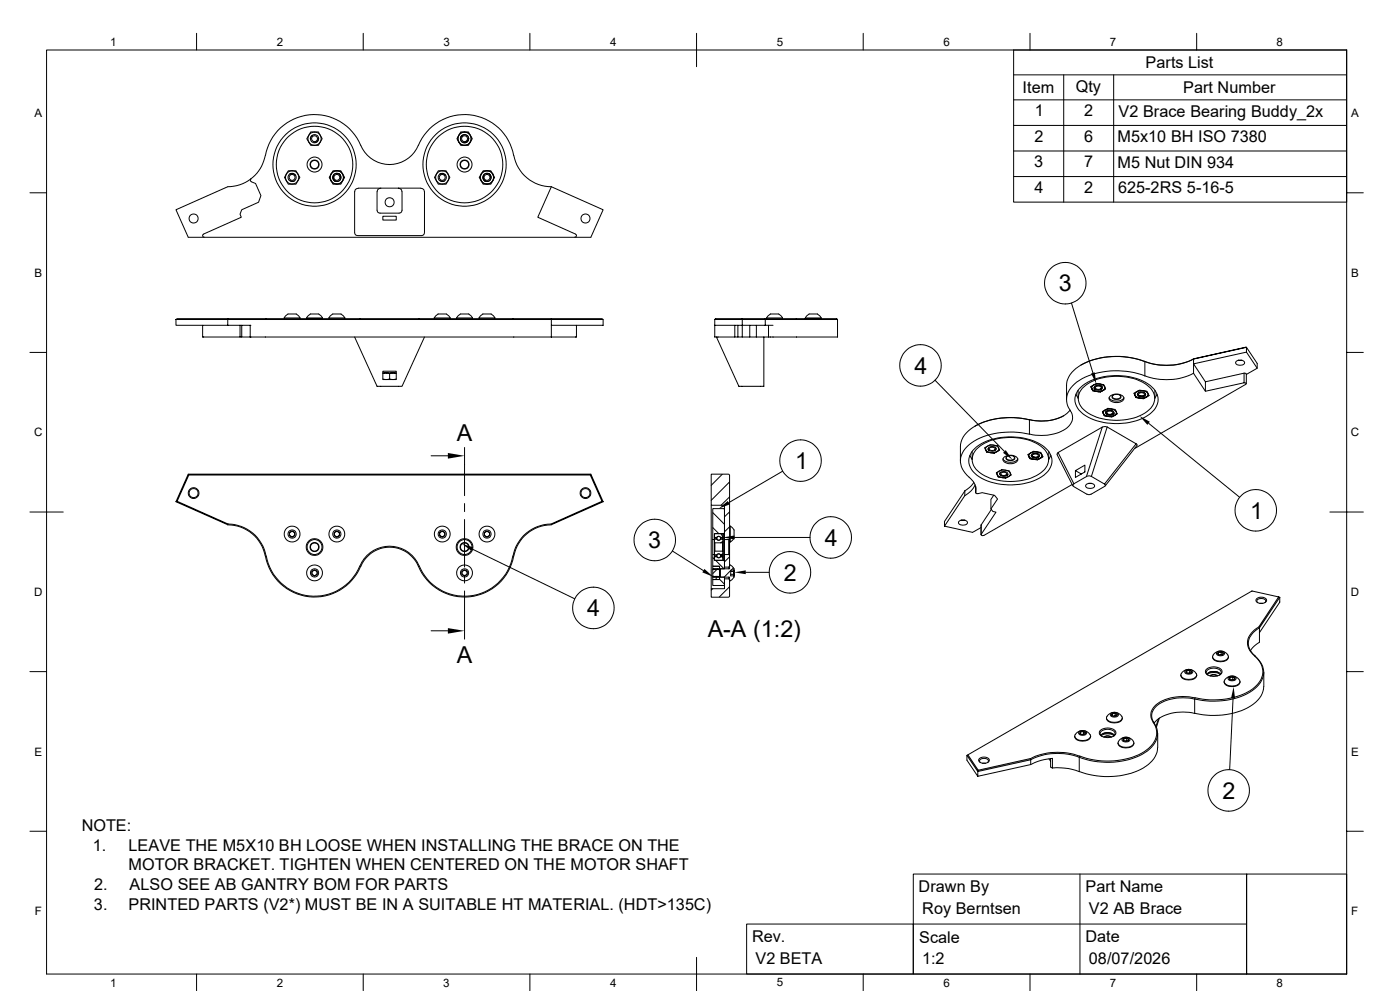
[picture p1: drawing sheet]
<svg xmlns="http://www.w3.org/2000/svg" width="420mm" height="297mm" viewBox="0 0 420 297" stroke-linecap="round" stroke-linejoin="round" font-family="sans-serif">
<g fill="none" stroke="#000" stroke-width=".3">
<path d="M14 15h390v276.9h-390zM59 10v5M109 10v5M159 10v5M209 10v10M259 10v5M309 10v5M359 10v5M404 15h-99.9v45.6h99.9M93.2 39.5h2.3l1.1 2.1-1.1 2h-2.3l-1.2-2zM138.2 39.5h2.3l1.2 2.1-1.2 2h-2.3l-1.1-2zM304.1 22.4h99.9"/>
<path d="M304.1 29.9h99.9M304.1 37.6h99.9M319.1 22.4v38.2M334.1 22.4v38.2M9 57.8h5M75.3 53.6l-.2 .3 .2 .5 1.4 .6 1.6 3.6-.7 2-5.1 2.3-.5 1.3 .4 .9-11.3 5M79.6 46.6a11.5 11.5 0 0 1-11.3 9.4l-15.5 6.9 3.7 8.2h120.7l3.7-8.2-15.5-6.9M85.9 52.2l-.3 1 .3 1M85.9 52.2a2.01 2.01 0 0 1 3.5 0M86.5 51.2h2.3l1.2 2-1.2 2h-2.3l-1.2-2zM87 52.1a1.22 1.22 0 0 0-.4 1.7 1.22 1.22 0 0 0 1.6 .4M87 52.1h.9l.7 .6"/>
<path d="M87 52.1a1.23 1.23 0 0 1 1.7 .4 1.23 1.23 0 0 1-.4 1.7M87.1 54.1l.4 .3 .8-.1M89.4 52.2a2 2 0 0 1-.8 2.7 2 2 0 0 1-2.7-.8M92.6 42.5a1.98 1.98 0 0 0 3.4 .3 1.98 1.98 0 0 0-1.3-3.1 1.98 1.98 0 0 0-2.2 2.5l.1 .4M93.8 40.6l-.5 .3-.2 .7M95.6 41.6l-.5 .8-.8 .2M99.3 52.2a2.01 2.01 0 0 1 3.5 0M99.3 52.2l-.2 1 .2 1M99.9 51.2h2.3l1.2 2-1.2 2h-2.3l-1.1-2zM100.2 52.6l-.3 .8 .6 .9M101.7 52.1l.4 .4 .1 .7M102.8 52.2a2 2 0 0 1-.7 2.7 2 2 0 0 1-2.8-.8"/>
<path d="M106.4 57.4v12.3M106.4 57.4l.3-.7 .8-.3h18.7l.8 .3 .3 .7M108.2 43.5a9.4 9.4 0 0 0 8.7 5.8 9.4 9.4 0 0 0 8.6-5.8M108.2 43.6a15 15 0 0 0-15.4-9.2 15 15 0 0 0-13.2 12.2M114.2 56.4l-.7 .3-.3 .7M119.5 56.4l.8 .3 .3 .7v5.6l-.2 .6-.7 .3h-5.7l-.6-.3-.3-.6v-5.6M125.5 43.6a15.1 15.1 0 0 1 16-9.1 15.1 15.1 0 0 1 12.9 13.1 11.4 11.4 0 0 0 11 8.4M127.3 57.4v12.3M130.9 52.2l-.2 1 .2 1M130.9 52.2a2.01 2.01 0 0 1 3.5 0M131.5 51.2h2.3l1.2 2-1.2 2h-2.3l-1.2-2zM132 52.1h1l.6 .6"/>
<path d="M132.1 54.1l.5 .3 .7-.1M134.4 52.2a2 2 0 0 1-.7 2.7 2 2 0 0 1-2.8-.8M137.6 42.5a1.98 1.98 0 0 0 3.4 .3 1.98 1.98 0 0 0-1.3-3.1 1.98 1.98 0 0 0-2.2 2.5l.1 .4M138.1 41.6a1.23 1.23 0 0 1 1.3-1.3 1.23 1.23 0 0 1 1.2 1.3M138.1 41.6a1.23 1.23 0 0 0 1.3 1.2 1.23 1.23 0 0 0 1.2-1.2M138.9 40.6l-.6 .4-.2 .6M140.6 41.6l-.6 .9-.7 .1M144.4 52.2a2.01 2.01 0 0 1 3.4 0M144.4 52.2l-.3 1 .3 1M144.9 51.2h2.3l1.2 2-1.2 2h-2.3l-1.1-2zM145.2 52.6l-.2 1 .5 .6M145.5 54.2v.1"/>
<path d="M146.7 52.1a1.22 1.22 0 0 0-1.7 .5 1.22 1.22 0 0 0 .5 1.6M146.7 52.1a1.22 1.22 0 0 1 .4 1.7 1.22 1.22 0 0 1-1.6 .4M146.7 52.1l.5 .6v.5M147.8 52.2a2 2 0 0 1-.7 2.7 2 2 0 0 1-2.7-.8M165.4 56l-4.1 9.1 11.3 5M304.1 45.3h99.9M304.1 52.9h99.9M404 57.8h5M61.1 70.2a.46 .46 0 0 0-.3 .5 .46 .46 0 0 0 .5 .4M106.4 69.7l.2 .7 .7 .2M107.3 70.6h19.1M114.9 64.8h4v1.2h-4z"/>
<path d="M127.3 69.7l-.2 .7-.7 .2M172.6 70.2a.46 .46 0 0 1 .3 .5 .46 .46 0 0 1-.4 .4M52.8 95.8v1.7h15.5M52.8 95.8h15.5M60.8 97.5v3.5h14.3M68.3 95.8h97.1v5.2M68.3 97.5h7M68.3 95.8v1.7M68.4 95.5h-15.3l-.3 .3M72 97.5v3.5M72.5 97.5v3.5M75.1 97.5v3.5"/>
<path d="M85.3 95.3h4.7M85.3 95.3a2.12 2.12 0 0 1 2.7-1.2 1.58 1.58 0 0 1 2 1.2M85.3 95.3v.2M90 95.3v.2M92 95.3h4.7M92 95.3v.2M93.1 94.1h.9a2.12 2.12 0 0 1 2.7 1.2M93.1 94.1l-1.1 1.2M96.7 95.3v.2M98.7 95.3a1.84 1.84 0 0 1 2.3-1.2 1.84 1.84 0 0 1 2.4 1.2M98.7 95.3h4.8v.2M98.7 95.3v.2"/>
<path d="M130.3 95.3h4.7M130.3 95.3v.2M131.4 94.1h.8a2.41 2.41 0 0 1 2.6 .8l.2 .4M131.4 94.1l-1.1 1.2M135 95.3v.2M137 95.3a2.12 2.12 0 0 1 2.7-1.2 1.58 1.58 0 0 1 2 1.2M137 95.3h4.7M137 95.3v.2M141.7 95.3v.2M143.7 95.3h4.8M143.7 95.3v.2M144.8 94.1h.9a2.12 2.12 0 0 1 2.8 1.2"/>
<path d="M144.9 94.1l-1.2 1.2M148.5 95.3v.2M165.3 95.5h15.3l.3 .3h-15.5zM165.3 95.5h-96.9l-.1 .3M172.9 97.5v3.5h-7.5M180.9 95.8v1.7h-15.5M214.4 95.8v5.2h36.8v-5.2l-.2-.3h-21.7l.3 .3M214.4 97.5h15.2M220.4 97.5v3.5M221.4 97.5v3.5M222.5 95.5h-7.8l-.3 .3M224.9 97.5v3.5"/>
<path d="M226.9 97.5v3.5M229.3 95.5l-14.9 .3M229.6 95.8h21.6M229.6 97.5h2.3M229.6 95.8h-6.9v5.2M229.6 95.8v1.7M230 95.3h4.7M230 95.3v.2M230.5 97.5v3.5M231.1 94.1h.9a2.12 2.12 0 0 1 2.7 1.2M231.1 94.1l-1.1 1.2M234.7 95.3v.2"/>
<path d="M241.6 95.3h4.7M241.6 95.3v.2M245.2 94.1l1.1 1.2M245.2 94.1h-.9a2.12 2.12 0 0 0-2.7 1.2M246.3 95.3v.2M321.4 90.8l6.5 21M9 105.6h5M75.1 101h90.3M106.4 101l6.7 14.8h7.5l6.7-14.8M114.9 111.3h4v2.4h-4zM114.9 113.6l.6 .1 1.4-.1M114.9 111.9l.7-.1 1.3 .1"/>
<path d="M114.9 111.8h4M116.8 113.6l.7 .1 1.4-.1M116.8 111.9l.8-.1 1.3 .1M116.9 111.9v1.7M214.9 101l6.8 14.8h7.5v-14.8M280.5 114l20.8 21.3M322.8 118.2l.7 1.1M323.4 117v2.4M323.7 116.6a15.8 15.8 0 0 1 12.9-4 13.1 13.1 0 0 1 10 4.6 4.8 4.8 0 0 1-1.5 6.8 18.7 18.7 0 0 1-20.3 0 4.8 4.8 0 0 1-1.1-7.4zM324.7 116.4a15.3 15.3 0 0 1 13.4-3.4 10.8 10.8 0 0 1 7.9 4.6 4.8 4.8 0 0 1-2.6 6.2 17.4 17.4 0 0 1-17.6-.4 4.5 4.5 0 0 1-1.1-7zM327.3 115.9l.5 1.1M327.8 117l1.1 .3"/>
<path d="M327.8 117l-.6-1.1 1.7-1 2.2 .4 .6 1.2-1.6 1M327.8 117.1l2.3 .4v-.2M328.2 116.2l.4 .5M328.4 115.9a1.49 1.49 0 0 1 2.3 .3 1.41 1.41 0 0 1-2.4 0zM328.4 115.9l-.1 .5 .3 .3M328.6 116a.98 .98 0 0 1 1.7 .4 .98 .98 0 0 1-1.7-.4zM328.7 116.5l.1 .1M328.9 117.3h1.2M330.3 116.5l-.2 .1M330.3 115.7l.3 .5-.3 .3M330.9 117l-.8 .3M330.9 117a.96 .96 0 0 0 .5-1.2 .96 .96 0 0 0-1.1-.6 2.05 2.05 0 0 0-2.8 1.1l.3 .5 1.2 .5"/>
<path d="M330.9 117l-.9 .3h-1M331.6 116.5l-.7 .5M332.7 119.2a2.82 2.82 0 0 0 4.4 0M333.1 118.6a3.1 3.1 0 0 1 4 .5 1.58 1.58 0 0 1-1.9 1.6 2.19 2.19 0 0 1-2.5-1.3zM333.8 118.6a1.73 1.73 0 0 1 2.5 .4 1.59 1.59 0 0 1-2.7 0zM334 118.4a.66 .66 0 0 0-.2 .9 .66 .66 0 0 0 .8 .2 .95 .95 0 0 0 1.1 0 .95 .95 0 0 0 .3-1l-.1-.1M340.2 117.9l.6 1.1M340.8 119l1.1 .3M340.8 119v.2l-.6-1.3 1.6-1 2.3 .4 .6 1.3-1.7 .9v-.2M340.8 119.2l2.2 .3M341.4 117.8a1.38 1.38 0 0 1 2.2 .6 1.34 1.34 0 0 1-1.3 .5 1.34 1.34 0 0 1-1.1-.9zM341.4 118.2l.3 .4 1 .2"/>
<path d="M341.6 118.5l.2 .1M341.7 117.9a.98 .98 0 0 1 1.6 .5 .98 .98 0 0 1-1.7-.4zM341.9 119.3h1.1M342.7 118.8h.1M342.8 118.8v.1M343.2 118.5l-.1 .1M343.3 108.3l.2 .1M343.5 108.4a23.4 23.4 0 0 0-20 1.5 7 7 0 0 0-3.5 5.6v4.3M343.5 108.4a18.5 18.5 0 0 0 14.5-.8l.1 4.3M343.5 112.6a23.1 23.1 0 0 0-20.5 1.9 6.2 6.2 0 0 0-2.7 7.3l.4 .6a4 4 0 0 1-1.7 6.5 14.4 14.4 0 0 1-10.1 1.2M343.5 108.4v4.2M343.7 118.2l-.3 .4-.5 .1-1.2-.1"/>
<path d="M343.8 119a.96 .96 0 0 0 .6-1.2 .96 .96 0 0 0-1.1-.6 2.05 2.05 0 0 0-2.9 1.1l.4 .5 1.1 .5M343.8 119l-.9 .3h-1M343.8 119l-.8 .3M344.6 118.4l-.8 .6M346.5 117v2.4M347.1 118.2l-.7 1.1M358 111.9a18.5 18.5 0 0 1-14.5 .7M358.1 111.9l3.5 5.4 11.6-2.6M358.1 107.5a19.7 19.7 0 0 1-16.8 .2 23.4 23.4 0 0 0-17 1.7M370.8 108.3a1.73 1.73 0 0 1 2.6 .4 1.59 1.59 0 0 1-2.7 0zM371.4 107.9h1.2M371.6 107.9h.9"/>
<path d="M373.2 114.7l.5 .1v.3M373.2 111.8l-11.6 2.6M373.2 111.8l.6 .3 .1 2.9M373.2 111.8v2.9M373.7 115.2l-33.3 19.2M373.9 105.5v-1.4l-15.8 3.5 15.8-3.5 3.2 4.8v1.5l-3.2 1.8M377.1 110.4l-3.2-4.9-15.8 3.6 3.5 5.3v2.9M404 105.6h5M129.3 136.6h5.1M139.4 134.1v14.4M291.6 135.3v2.4l-.6-1.2M291.8 135a15.8 15.8 0 0 1 13-4 13.1 13.1 0 0 1 10 4.6 4.8 4.8 0 0 1-1.6 6.8 18.7 18.7 0 0 1-20.2 0 4.8 4.8 0 0 1-1.2-7.4z"/>
<path d="M292.8 134.7a15.3 15.3 0 0 1 13.4-3.3 10.8 10.8 0 0 1 8 4.5 4.8 4.8 0 0 1-2.6 6.3 17.4 17.4 0 0 1-17.6-.5 4.5 4.5 0 0 1-1.2-7zM295.4 134.2l.3 .6M295.7 134.8l.3 .5M295.7 134.8a1.67 1.67 0 0 1 2.5-1.4 1.14 1.14 0 0 1 1.1 .4 1.14 1.14 0 0 1 .2 1.2l-.5 .3M295.7 134.8l.5 .5 .9 .3M296 135.3v.2l-.6-1.3 1.7-.9 2.2 .3 .6 1.3-1.7 .9M296 135.5l2.2 .3v-.1M296 135.3l1.1 .4M296.4 134.5l.4 .5M296.6 134.2a1.38 1.38 0 0 1 2.2 .5 1.34 1.34 0 0 1-1.3 .6 1.34 1.34 0 0 1-1-.9zM296.6 134.2l-.1 .5 .3 .3M296.9 134.9h.1"/>
<path d="M296.9 134.2a.98 .98 0 0 1 1.6 .5 .98 .98 0 0 1-1.7-.3zM297.1 135.7h1.1M298.4 134.9h.1M298.5 134l.3 .5-.4 .4M298.5 134.8l-.2 .1M299 135.3l-.8 .3h-1.1M299 135.4l-.8 .3M299.8 134.8l-.8 .6M300.9 137.5a2.82 2.82 0 0 0 4.4 0M301.3 136.9a3.1 3.1 0 0 1 4 .6 1.58 1.58 0 0 1-1.9 1.5 2.19 2.19 0 0 1-2.5-1.3zM301.9 136.9a1.73 1.73 0 0 1 2.6 .4 1.59 1.59 0 0 1-2.7 0zM302.2 136.7a.66 .66 0 0 0-.2 .9 .66 .66 0 0 0 .8 .3 .95 .95 0 0 0 1-.1 .95 .95 0 0 0 .4-.9l-.2-.2"/>
<path d="M308.4 136.2l.3 .7M308.7 136.9a1.67 1.67 0 0 1 2.4-1.4 1.14 1.14 0 0 1 1.2 .3 1.14 1.14 0 0 1 .1 1.2 2.76 2.76 0 0 1-2.3 .7M308.7 136.9l.5 .5 .9 .3M308.7 136.9l.3 .4M308.7 125.8h.1M308.7 125.8a23.4 23.4 0 0 0-16.2 1.9M308.8 125.8v4.3M308.8 125.8a22.7 22.7 0 0 0-17.6 2.8 6.7 6.7 0 0 0-3.1 5.2v4.3M308.8 130.1a22.2 22.2 0 0 0-18.1 3.2 5.9 5.9 0 0 0 0 9.7 4.6 4.6 0 0 1 2 4.7M309 137.3v.2l-.6-1.3 1.6-.9 2.3 .3 .5 1.3-1.6 .8M309 137.5l2.2 .3M309 137.3l1.1 .4"/>
<path d="M309.5 136.6l.5 .4 .9 .1M309.5 136.2a1.49 1.49 0 0 1 2.3 .4 1.41 1.41 0 0 1-2.4 0zM309.8 136.8l.2 .1M309.9 136.3a.98 .98 0 0 1 1.5 .4 .98 .98 0 0 1-1.6-.3zM310.1 137.7h1.1M310.9 137.1v.1M311.4 136.8l-.1 .1M311.9 136.5l-.8 .6-1.2-.2M312.8 136.8l-1.6 .9M314.6 135.3v2.4M315.3 136.5l-.7 1.2M317.1 136.3l4.8 9.3"/>
<path d="M317.5 135.6l-.3 .7M319.2 124.6a14.7 14.7 0 0 1-10.4 1.2M321 122.9a12.1 12.1 0 0 1-10.4 3.2l-1.7-.3M330.7 128l.7-.2 .7 .2M330.8 123.3l.2 .7M331 124l.3 .5M331 124l.6 .5 .8 .3M331 124a1.67 1.67 0 0 1 2.5-1.4 1.14 1.14 0 0 1 1.1 .4 1.14 1.14 0 0 1 .2 1.2l-.5 .3M331.3 124.5l1.1 .3M331.3 124.5v.1l-.6-1.2 1.7-1 2.2 .3 .6 1.3-1.7 1M331.3 124.6l2.2 .2M331.7 123.6l.3 .5 .7 .2 1-.1 .4-.3"/>
<path d="M331.9 123.3a1.38 1.38 0 0 1 2.2 .6 1.47 1.47 0 0 1-2.4-.2zM332.1 123.5a.98 .98 0 0 1 1.7 .4 .98 .98 0 0 1-1.7-.4zM332.1 123.1l-.4 .4M332.1 124l.2 .1M332.4 124.8h1.1M333.7 124l-.1 .1M334.1 123.9l-.8 .3M334.3 124.5l-.8 .3M334.3 124.5l-.8 .3h-1.1M335.1 123.9l-.8 .6M340.8 133l-8.7-5-4.7 14.8 3.9 2.3M340.8 133l-9.5 12.1"/>
<path d="M340.8 133l.3 .3-.1 .3-9.4 12M344.6 126.9l27.3 22.1M9 153.5h10M52.8 150.4l15.5 6.9 .1-.2M56.5 142.1l-3.7 8.3 .3-.2 15.3 6.9M56.5 142.1h120.7l-.1 .3h-120.5zM56.6 142.4l-3.5 7.8M68.3 157.3a11.5 11.5 0 0 1 11.3 9.4M68.4 157.1a11.6 11.6 0 0 1 11.4 9.5M100.4 159.6l.6-.4 .7 .4 .1 .9-.8 .5-.7-.5zM131.9 159.6v.9l.8 .5 .7-.5v-.9M132 159.6a.84 .84 0 0 0 .7 1.3 .84 .84 0 0 0 .7-1.3"/>
<path d="M132.7 159.2l.7 .4M132.7 159.2l-.8 .4M132.7 159.2l-.7 .4M139.4 150.9v2.4M139.4 155.7v14.3M146.8 159.6a.84 .84 0 0 0-1.4 .1 .84 .84 0 0 0 .7 1.2M146.8 159.6v.9M146.9 159.6l-.8-.4-.8 .4v.9l.8 .5M146.9 159.6v.9M165.4 157.1a11.6 11.6 0 0 0-11.5 9.5M165.4 157.3a11.8 11.8 0 0 0-11.6 10.6 15 15 0 0 1-13.9 11 15 15 0 0 1-14.8-10 9.5 9.5 0 0 0-9.3-4.8 9.5 9.5 0 0 0-8.1 6.7 15 15 0 0 1-15.5 8 15 15 0 0 1-12.6-12.1M177.2 142.1l3.7 8.3-.3-.2-3.5-7.8"/>
<path d="M180.6 150.2l-15.3 6.9 .1 .2 15.5-6.9M213.4 142.1h5.2l.3 .3v19.1l-.3 .2h-1.3v-10.3h-3.9zM213.4 151.4v25M213.9 158.2l1.7 1.7M213.9 153.7l3.4 3.4M216.3 159.9l.6 1.1M216.7 142.2l-3.3 3.3M217.1 159.9l.2-.2v-7.3h-3.5v9.3h.5v-1.8h2.8v8M217.1 152.4l.2 .3M218.9 157.7h.2M218.9 144.4l-5.5 5.5M218.9 148.9l-2.6 2.5"/>
<path d="M218.9 153.4l-1.6 1.5M218.9 157.9l-1.6 1.5M219 157.7a2.12 2.12 0 0 1 1.2 2.7 1.58 1.58 0 0 1-1.2 2M219.1 157.7v4.7M234.8 141.2l-16.2 9.5M287.7 156.3a1.73 1.73 0 0 1 2.5 .3 1.59 1.59 0 0 1-2.7 0zM288.3 155.9h1.2M288.4 155.9h.9M289.4 147.2l-6.1 9.1v1.4M289.4 147.2v1.3M289.4 148.5l-6.1 9.2 8.5 1.9 2.5-1.5M289.5 147.1l-.1 .1"/>
<path d="M292.1 144.6l-1.1 1.3-1.6 1.2M292.5 145.3a6.7 6.7 0 0 1-3.1 3.2M292.7 145.8v1.9M292.7 147.7l.2 .2h.5M293.4 148l1.2-.3 3.8 .8 .9 1.1-2 2.9 .6 .8 .9 .2-4.5 6.6v-2.8M294.3 157.4v2.9M294.4 157.3l-.1 .1M297.4 152.7l-3.1 4.6M298.1 148.4l-.8 1.3v2.8M298.9 141.6l.6 1.2M299.5 142.8l-.6-1.1 1.6-.9 2.3 .3 .6 1.3-1.7 .9M299.5 143l2.2 .2"/>
<path d="M299.5 142.8l1.1 .3M299.9 141.9l.3 .5 .7 .3 .9-.1 .5-.4M300.2 141.5a1.28 1.28 0 0 1 2.1 .7 1.47 1.47 0 0 1-2.4-.2zM300.3 141.9a.98 .98 0 0 1 1.7 .3 .98 .98 0 0 1-1.7-.3zM300.3 141.5l-.4 .3M300.3 142.3l.1 .1M300.6 143.1l1.1 .1M301.9 142.3l-.1 .1M302.3 142.2l-.8 .3M302.5 142.8a.96 .96 0 0 0 .6-1.1 .96 .96 0 0 0-1.1-.7 2.05 2.05 0 0 0-2.9 1.1l.4 .6 1.1 .4M302.5 142.8l-.9 .3h-1M302.5 142.8l-.8 .4"/>
<path d="M303.3 142.3l-.8 .5M321.6 145.2l-26.5 15.3M322.1 145.8l4 2.3M322.2 144.9l-.3 .5 .2 .4M322.6 141.1v2l2.9-1.7v-2l-2.9 1.7 1.8 1M325.8 145.2a1.73 1.73 0 0 1 2.6 .4 1.59 1.59 0 0 1-2.7 0zM325.9 142.8l.7-.2 .8 .2M325.9 142.8l4.8-14.8-13.3 7.6 4.8 9.4M325.9 142.8l-3.7 2.2M326.1 148.1l.4 .2 .8-.2M326.6 144.8h.8M331.3 145.1l.3 .3-.3 .4"/>
<path d="M331.3 145.8l-4 2.3M398.9 153.5h10.1M79.9 166.6a14.7 14.7 0 0 0 12.9 12 14.7 14.7 0 0 0 15.2-9M93.6 171.3l.9-.4 .6 .4v.8l-.9 .4-.6-.4zM108 169.6a9.6 9.6 0 0 1 8.9-5.9 9.6 9.6 0 0 1 8.8 5.9M138.6 171.3l.7-.4 .4 .1 .4 .3v.8l-.8 .5-.7-.5zM139.4 172.4v2.4M139.4 177.1v14.5M141.6 164.5l30.8 15M146.8 160.5l-.7 .4M146.9 160.5l-.8 .5M153.8 166.6a14.7 14.7 0 0 1-12.9 12 14.7 14.7 0 0 1-15.1-9"/>
<path d="M201.7 165.1l9.3 5.9M213.4 176.4h3.9v-2.9h1.3l.3 .2v5l-.3 .3h-5.2zM213.8 176.4l-.4 .5M213.8 170.5v.3M213.8 172.6v.4M213.8 161.7v4.5M213.8 170.8l.4-.3h4.7v-1.2h.1l1.2 1.2v.4h-1v1.7h1v.3l-1.1 1.2h-.2v-1.1h-4.7l-.4-.4zM213.8 169.7h2.1v.8l-.3 .2-.3-.2-.2 .2-.2-.2-.2 .2-.2-.2-.2 .2-.5-.2zM213.8 166.2h.5v1.7h2.8l.2 .3v2.3h-1.2v2.5h1.2v2.5h-3.5v-1.8h2.1v-4h-2.1zM213.9 167.1l.4 .5M214 172.8v.1M214 170.6h.1"/>
<path d="M214.1 170.5v.1M214.1 172.7l.2 .3 .2-.3 .2 .3 .2-.3 .2 .3 .2-.3 .3 .3v-.2l.3 .2v.7h-2.1v-.7zM214.1 170.5h.1M214.3 160.1l2.4-.2 .1 1.2h-.6a.62 .62 0 0 0-.6-.4 .62 .62 0 0 0-.5 .4h-.8zM214.3 166.8h.8a.62 .62 0 0 0 .5 .4 .62 .62 0 0 0 .6-.4h.6l-.1 1.1h-2.2zM214.3 162.6v2.7M214.4 161.1h.6v.4h-.6zM214.4 166.3h.6v.5h-.6zM214.5 162.7v2.5M214.7 167.9l2.5 2.5M215 166.4h.1M215.1 161.6a.62 .62 0 0 0 .5 .3 .62 .62 0 0 0 .6-.3"/>
<path d="M215.1 161.5h-.8l.2 1.2h2.2M215.1 172.9l-.4 .8M215.3 170.4l-1.4 1.5M215.9 173.6l1.4 1.5M216.2 161.5h.6l-.1 1.2M216.2 161.5h.1M216.2 161.1h.6v.4h-.6zM216.2 166.3h.6v.5h-.6zM216.2 166.4h.1M216.2 166.3l.6 .3M216.6 166.8l.3 .5M216.7 162.7v2.5"/>
<path d="M216.8 166.3v.5M216.8 161.1v.4M216.8 165.3l-2.3-.1-.2 1.1h.8M216.8 165.3v1h-.6a.62 .62 0 0 0-.6-.3 .62 .62 0 0 0-.5 .3M216.8 162.6v2.7M216.9 162.3l-.7 .4M216.9 165.9l-.7 .4M217.3 166.2h1.3l.3 .3v3.2l-.3 .3h-1.3zM217.3 161.7v4.5M218.6 170v.5M218.6 173v.5M218.6 161.7v4.5"/>
<path d="M218.9 162.4h.2M218.9 161.5v5M218.9 166.9l-1.6 1.5M218.9 175.9l-3.1 3M219.2 171l-1.9 1.9M219.2 172.1h1M219.2 171.3h1M220 170.2l-.6 .6M220.2 171.3v-.4v1.7v-.5M220.2 171.3v.8M220.3 161.1h22.7M223.7 171.5h7"/>
<path d="M294.4 160.2a.45 .45 0 0 0 .3 .4 .45 .45 0 0 0 .4-.2M376.9 179.5a1.99 1.99 0 0 1 3.1 .4 1.84 1.84 0 0 1-3.2 0zM383.6 178.9l-6 9 .2 .3 6.1-9.2M383.9 179l-8.3-1.9-85.5 49.3M383.9 179v1.5l-6.1 9.1M129.3 189.1h5.1M363.8 196.8a1.81 1.81 0 0 0 2.3 1.5 1.94 1.94 0 0 0 2.4-1.5M363.9 196.3a1.44 1.44 0 0 0 1.8 1.8 2.38 2.38 0 0 0 2.8-1.3l-.1-.5M363.9 196.3a2.59 2.59 0 0 1 4.4 0M365.1 195.5a1.49 1.49 0 0 1 2.3 .3 1.41 1.41 0 0 1-2.5 0zM365.5 195.5a.57 .57 0 0 0 .1 .8 .57 .57 0 0 0 .8 0l.3-.1M365.8 196.3h.7"/>
<path d="M366.4 195.4l-.9 .1-.2 .5 .2 .2v-.7M366.4 195.4l.5 .3M366.4 195.4v.8M366.4 195.4l-.9 .1M366.9 195.7l-.2 .5M375.1 195l1.1-1.3 1.6-1.2v-4.3a5.3 5.3 0 0 0-3.2 5.7l.9 1.7 1 1M376.3 196.5l.2 .1M376.3 196.5a5.7 5.7 0 0 1 0 9.6 21.7 21.7 0 0 1-17.8 3M376.5 196.6a5.9 5.9 0 0 1 0 9.8 22 22 0 0 1-18.1 3.1M377.3 180.6a.72 .72 0 0 1-.1-.9 .72 .72 0 0 1 .8-.3 1.05 1.05 0 0 1 1.2 0 1.05 1.05 0 0 1 .4 1.1l-.2 .1M377.6 187.9a5.4 5.4 0 0 0-3.2 5.9l.5 1.1 1.4 1.6M377.9 180.8h.9"/>
<path d="M9 201.3h5M323.7 219.3a1.49 1.49 0 0 1 2.3 .4 1.41 1.41 0 0 1-2.4 0zM324 219.8l.2 .2M324.2 219.3l-.2 .5M324.2 219.3v.7M324.2 219.3a.76 .76 0 0 1 .8-.2 .76 .76 0 0 1 .5 .8 1.13 1.13 0 0 1-1.5-.1M325 219.2l.3 .2a.31 .31 0 0 1 .3 .3 .31 .31 0 0 1-.2 .3M325 219.2v.8M325 219.2l-.8 .1M330.2 218.8a3.4 3.4 0 0 1 4.5 .5 1.68 1.68 0 0 1-1.9 1.7 2.54 2.54 0 0 1-3-1.4zM330.7 220a4.5 4.5 0 0 1 3.2 0M331 219.8l.9-.2 1.6 .2"/>
<path d="M331.9 215.1a1.81 1.81 0 0 0 2.4 1.6 1.94 1.94 0 0 0 2.4-1.6M332.1 214.7a1.44 1.44 0 0 0 1.7 1.8 2.38 2.38 0 0 0 2.9-1.3l-.1-.5M332.1 214.7a2.59 2.59 0 0 1 4.4 0M333.2 213.9a1.49 1.49 0 0 1 2.3 .3 1.41 1.41 0 0 1-2.4 0zM333.7 213.8v.7M334 214.6h.6M334.5 213.7l-.4 .2a.34 .34 0 0 0-.4-.1 .34 .34 0 0 0-.2 .4l.2 .3M334.5 213.7l.6 .4M334.5 213.7v.8M335.1 214.1l-.2 .4M335.1 214.1a.91 .91 0 0 0-.9-.4 .91 .91 0 0 0-.7 .6 1.13 1.13 0 0 0 1.4 .2M345.9 216.4a5.5 5.5 0 0 1-1.2 7.8 20.4 20.4 0 0 1-15.4 3.7l-3.3-.6-2.1-.7"/>
<path d="M346.1 216.5a5.6 5.6 0 0 1-1.2 8 21.7 21.7 0 0 1-18 3.4l-3.1-1M346.8 211.2a14.3 14.3 0 0 1 11.7-2l-.1 .3a13.7 13.7 0 0 0-11.8 2.5 3.4 3.4 0 0 0-.4 4.5 3.5 3.5 0 0 1 .6-5.3zM347.3 219.8v4.3M347.6 215.4l-.8 2.2M347.8 215.2l-.9 2.7M354.2 202.3a1.81 1.81 0 0 0 2.4 1.5 2.01 2.01 0 0 0 2.4-1.5M354.4 201.8a1.44 1.44 0 0 0 1.8 1.8 2.38 2.38 0 0 0 2.8-1.3l-.1-.5M354.4 201.8a2.59 2.59 0 0 1 4.4 0M355.6 201a1.49 1.49 0 0 1 2.2 .3 1.41 1.41 0 0 1-2.4 0zM355.8 201.5a1.13 1.13 0 0 0 1.4 .2M355.8 201.5l.3 .2M356 201l-.2 .5"/>
<path d="M356 201v.7M356.3 201.8h.7M356.8 200.9a.7 .7 0 0 0-1 .6M356.8 200.9a.45 .45 0 0 1 .6 .2 .45 .45 0 0 1-.2 .6M356.9 200.8l-.9 .2M356.9 200.8l.6 .4-.2 .5M356.9 200.8v.9M358.4 209.5v4.3M358.4 213.8a13.1 13.1 0 0 0-11.7 2.4l-.5 .5M362 200.5a3.4 3.4 0 0 1 4.6 .5 1.68 1.68 0 0 1-2 1.7 2.54 2.54 0 0 1-3-1.4zM362 202a3.2 3.2 0 0 1 4.2 0M362.2 202.1a3.5 3.5 0 0 1 3.9 0"/>
<path d="M362.4 202.4a.98 .98 0 0 1-.5-1.1 .98 .98 0 0 1 .9-.8 2.79 2.79 0 0 1 3.6 .9l-.6 1M362.5 201.6a4.5 4.5 0 0 1 3.2 0M362.9 201.4l.8-.1 1.6 .1M362.9 202.5a2.03 2.03 0 0 1 2.4 0M363.1 202.6a1.89 1.89 0 0 1 2 0M367.2 204.3a1.81 1.81 0 0 0 2.4 1.5 1.94 1.94 0 0 0 2.4-1.5M367.4 203.8a1.44 1.44 0 0 0 1.7 1.8 2.38 2.38 0 0 0 2.9-1.3l-.1-.5M367.4 203.8a2.59 2.59 0 0 1 4.4 0M368.6 203a1.49 1.49 0 0 1 2.2 .3 1.41 1.41 0 0 1-2.4 0zM369 203v.7l-.2-.2 .2-.5h.4a.43 .43 0 0 1 .8 .1 .28 .28 0 0 1 .2 .3 .28 .28 0 0 1-.2 .3M369 203a.57 .57 0 0 0 0 .8 .57 .57 0 0 0 .8 0l.4-.1M369 203a.76 .76 0 0 1 .9-.2 .76 .76 0 0 1 .4 .8l-.1 .1"/>
<path d="M369.3 203.8h.7M369.8 202.8v.9M369.9 209.3l-1 21.3M379.1 201.5v4.3a7.7 7.7 0 0 1-4.7 6.3 23.8 23.8 0 0 1-16 1.7M404 201.3h5M290.1 226.4v1.4l3.2 4.9 15.9-3.5M290.1 226.4l3.2 4.8 .2-.4 15.5-3.4M290.4 226.2l3.1 4.6M293.8 227.4a1.99 1.99 0 0 1 3 .4 1.84 1.84 0 0 1-3.2 0zM294.1 228.6a.72 .72 0 0 1-.1-1 .72 .72 0 0 1 .9-.3 1.05 1.05 0 0 1 1.1 .1 1.05 1.05 0 0 1 .4 1l-.2 .2M294.7 228.8h1M309 227.4l.2 .3"/>
<path d="M309.2 227.7l-15.9 3.5v1.5M309.2 227.7v1.5M314.7 227.4l.5 .7M315.2 227.3v2.6M315.2 229.9l.5 .2M322.4 220.6a1.81 1.81 0 0 0 2.4 1.5 2.02 2.02 0 0 0 2.4-1.3M322.5 220.1a1.44 1.44 0 0 0 1.8 1.8 2.38 2.38 0 0 0 2.9-1.3l-.2-.5M322.6 220.2a2.59 2.59 0 0 1 4.4 0M323.8 226.9a18.5 18.5 0 0 0-14.6 .8M323.8 226.9v4.4l-3.3-1-4.8-.1v-2.9a16.3 16.3 0 0 0-6.5 1.9M323.9 226.6l-.1 .3M323.9 226.7a18.8 18.8 0 0 0-14.8 .7"/>
<path d="M324.5 220.1h.7M327.2 220.6v.2M330.2 220.3a3.2 3.2 0 0 1 4.1 0M330.3 220.5a3.5 3.5 0 0 1 3.9 0M330.6 220.7a.98 .98 0 0 1-.6-1.1 .98 .98 0 0 1 1-.8 2.79 2.79 0 0 1 3.5 .9l-.5 1M331.1 220.9a2.03 2.03 0 0 1 2.4 0M331.3 220.9a1.89 1.89 0 0 1 2 0M335.4 222.6a1.81 1.81 0 0 0 2.4 1.6 1.94 1.94 0 0 0 2.3-1.6M336.7 221.3a1.49 1.49 0 0 1 2.3 .4 1.41 1.41 0 0 1-2.4 0zM336.9 221.8l.2-.5 .5 .1a.47 .47 0 0 1 .8 .1h.2l-.2 .5M336.9 221.8l.3 .2M337 221.8a1.13 1.13 0 0 0 1.4 .2"/>
<path d="M337.1 221.3v.7M337.4 222.1h.7M338 221.2a.45 .45 0 0 1 .5 .2 .45 .45 0 0 1-.1 .6M338 221.2a.7 .7 0 0 0-1 .6M338 221.2v.8M340 222.2a2.53 2.53 0 0 0-2.5-1.2 2.53 2.53 0 0 0-2.1 1.7 2.87 2.87 0 0 0 4.3 .7l.4-.5-.1-.7M347.3 224.1a7.4 7.4 0 0 1-4.3 6.1 23.9 23.9 0 0 1-19.2 1M9 249.1h5M404 249.1h5M274 276.9v15h-50v-15h150M274 262h100v29.9h30v-29.9h-30v29.9h-100zM324 262v29.9"/>
<path d="M59 291.9v5M109 291.9v5M159 291.9v5M209 286.9v10M259 291.9v5M309 291.9v5M359 291.9v5"/>
<circle cx="87.6" cy="53.2" r=".88"/>
<circle cx="94.4" cy="49.3" r="1.36"/>
<circle cx="94.4" cy="49.3" r="12.5"/>
<circle cx="94.4" cy="49.3" r="11.5"/>
<circle cx="94.4" cy="41.6" r="1.23"/>
<circle cx="94.4" cy="49.3" r="2.24"/>
<circle cx="94.4" cy="41.6" r=".88"/>
<circle cx="94.4" cy="49.3" r="1.22"/>
<circle cx="101.1" cy="53.2" r="1.23"/>
<circle cx="101.1" cy="53.2" r=".88"/>
<circle cx="132.7" cy="53.2" r="1.23"/>
<circle cx="132.7" cy="53.2" r=".88"/>
<circle cx="139.4" cy="49.3" r="1.36"/>
<circle cx="139.4" cy="49.3" r="12.5"/>
<circle cx="139.4" cy="49.3" r="11.5"/>
<circle cx="139.4" cy="49.3" r="2.24"/>
<circle cx="139.4" cy="41.6" r=".88"/>
<circle cx="139.4" cy="49.3" r="1.22"/>
<circle cx="146.1" cy="53.2" r=".88"/>
<circle cx="58.1" cy="65.5" r="1.36"/>
<circle cx="116.9" cy="60.6" r="1.36"/>
<circle cx="175.6" cy="65.5" r="1.36"/>
<circle cx="319.6" cy="84.9" r="6.2"/>
<circle cx="276.2" cy="109.5" r="6.2"/>
<circle cx="240.2" cy="138" r="6.2"/>
<circle cx="58.1" cy="147.8" r="1.61"/>
<circle cx="58.1" cy="147.8" r="1.36"/>
<circle cx="175.6" cy="147.8" r="1.61"/>
<circle cx="175.6" cy="147.8" r="1.36"/>
<circle cx="376.7" cy="153" r="6.2"/>
<circle cx="87.6" cy="160.1" r=".84"/>
<circle cx="87.6" cy="160.1" r="1.23"/>
<circle cx="87.6" cy="160.1" r="2.38"/>
<circle cx="87.7" cy="160.1" r=".84"/>
<circle cx="94.4" cy="171.7" r=".84"/>
<circle cx="94.4" cy="164" r="1.23"/>
<circle cx="94.4" cy="171.7" r="1.23"/>
<circle cx="94.4" cy="171.7" r="2.38"/>
<circle cx="94.4" cy="164" r="1.36"/>
<circle cx="94.4" cy="164" r="2.51"/>
<circle cx="94.4" cy="164" r="2.25"/>
<circle cx="101" cy="160.1" r=".84"/>
<circle cx="101.1" cy="160.1" r="1.23"/>
<circle cx="101.1" cy="160.1" r="2.38"/>
<circle cx="132.7" cy="160.1" r="1.23"/>
<circle cx="132.7" cy="160.1" r="2.38"/>
<circle cx="139.4" cy="171.7" r=".84"/>
<circle cx="139.4" cy="164" r="1.23"/>
<circle cx="139.4" cy="171.7" r="1.23"/>
<circle cx="139.4" cy="171.7" r="2.38"/>
<circle cx="139.4" cy="164" r="1.36"/>
<circle cx="139.4" cy="164" r="2.51"/>
<circle cx="139.4" cy="164" r="2.25"/>
<circle cx="146.1" cy="160.1" r="1.23"/>
<circle cx="146.1" cy="160.1" r="2.38"/>
<circle cx="196.4" cy="161.8" r="6.2"/>
<circle cx="215.6" cy="166.6" r=".59"/>
<circle cx="215.6" cy="161.3" r=".59"/>
<circle cx="237" cy="171.5" r="6.2"/>
<circle cx="249.2" cy="161.1" r="6.2"/>
<circle cx="178" cy="182.2" r="6.2"/>
<circle cx="368.6" cy="236.9" r="6.2"/>
</g>
<path d="M327.3 111.9l1.1-.3 .5 3.5zM134.4 135.8l5 .8-5 .9zM301.7 134.9l2 2.9-2.8-2.1zM341.8 124.7l3.1 1.7-.7 .9zM215.6 152.4l2.7-2.2 .6 1zM138.5 163l3.4 1-.5 1.1zM211.3 170.5l2.7 2.4-3.3-1.4zM216.8 161.1l3.5-.6v1.2zM220.2 171.5l3.5-.6v1.2zM134.4 188.3l5 .8-5 .8zM370.1 205.8l.4 3.5h-1.2z" fill="#000"/>
<g font-size="7">
<text x="317.7" y="87.3">3</text>
<text x="274.3" y="112">4</text>
<text x="137" y="132.1">A</text>
<text x="238.5" y="140.6">1</text>
<text x="375" y="155.4">1</text>
<text x="194.5" y="164.3">3</text>
<text x="247.4" y="163.6">4</text>
<text x="235.1" y="174">2</text>
<text x="176.2" y="184.7">4</text>
<text x="212.3" y="190.9">A-A (1:2)</text>
<text x="137" y="198.6">A</text>
<text x="366.7" y="239.4">2</text>
</g>
<g font-size="4.9">
<text x="343.7" y="20.4">Parts List</text>
<text x="306.8" y="27.9">Item</text>
<text x="322.7" y="27.4">Qty</text>
<text x="355" y="27.9">Part Number</text>
<text x="310.4" y="34.8">1</text>
<text x="325.3" y="34.8">2</text>
<text x="335.6" y="34.9">V2 Brace Bearing Buddy_2x</text>
<text x="310.3" y="42.5">2</text>
<text x="325.2" y="42.5">6</text>
<text x="335.2" y="42.6">M5x10 BH ISO 7380</text>
<text x="310.3" y="50.2">3</text>
<text x="325.2" y="50.1">7</text>
<text x="335.2" y="50.2">M5 Nut DIN 934</text>
<text x="310.3" y="57.8">4</text>
<text x="325.3" y="57.8">2</text>
<text x="335.4" y="58">625-2RS 5-16-5</text>
<text x="24.5" y="249">NOTE:</text>
<text x="27.9" y="254.9">1.</text>
<text x="38.5" y="254.9">LEAVE THE M5X10 BH LOOSE WHEN INSTALLING THE BRACE ON THE</text>
<text x="38.5" y="260.8">MOTOR BRACKET. TIGHTEN WHEN CENTERED ON THE MOTOR SHAFT</text>
<text x="28.2" y="266.7">2.</text>
<text x="38.8" y="266.7">ALSO SEE AB GANTRY BOM FOR PARTS</text>
<text x="275.6" y="267.4">Drawn By</text>
<text x="325.6" y="267.4">Part Name</text>
<text x="28.2" y="272.6">3.</text>
<text x="38.5" y="272.6">PRINTED PARTS (V2*) MUST BE IN A SUITABLE HT MATERIAL. (HDT&gt;135C)</text>
<text x="276.6" y="274.1">Roy Berntsen</text>
<text x="326.6" y="274.1">V2 AB Brace</text>
<text x="225.6" y="282.4">Rev.</text>
<text x="275.8" y="282.5">Scale</text>
<text x="325.6" y="282.4">Date</text>
<text x="226.7" y="289.1">V2 BETA</text>
<text x="276.6" y="289.1">1:2</text>
<text x="326.6" y="289.1">08/07/2026</text>
</g>
<g font-size="3.5">
<text x="33" y="13.7">1</text>
<text x="83" y="13.7">2</text>
<text x="133" y="13.7">3</text>
<text x="183" y="13.7">4</text>
<text x="233" y="13.7">5</text>
<text x="283" y="13.7">6</text>
<text x="333" y="13.7">7</text>
<text x="383" y="13.7">8</text>
<text x="10.3" y="35.1">A</text>
<text x="405.3" y="35.1">A</text>
<text x="10.3" y="83">B</text>
<text x="405.3" y="83">B</text>
<text x="10.2" y="130.8">C</text>
<text x="405.2" y="130.8">C</text>
<text x="10.2" y="178.6">D</text>
<text x="405.2" y="178.6">D</text>
<text x="10.3" y="226.4">E</text>
<text x="405.3" y="226.4">E</text>
<text x="10.4" y="274.3">F</text>
<text x="405.4" y="274.3">F</text>
<text x="33" y="295.7">1</text>
<text x="83" y="295.7">2</text>
<text x="133" y="295.7">3</text>
<text x="183" y="295.7">4</text>
<text x="233" y="295.7">5</text>
<text x="283" y="295.7">6</text>
<text x="333" y="295.7">7</text>
<text x="383" y="295.7">8</text>
</g>
</svg>
